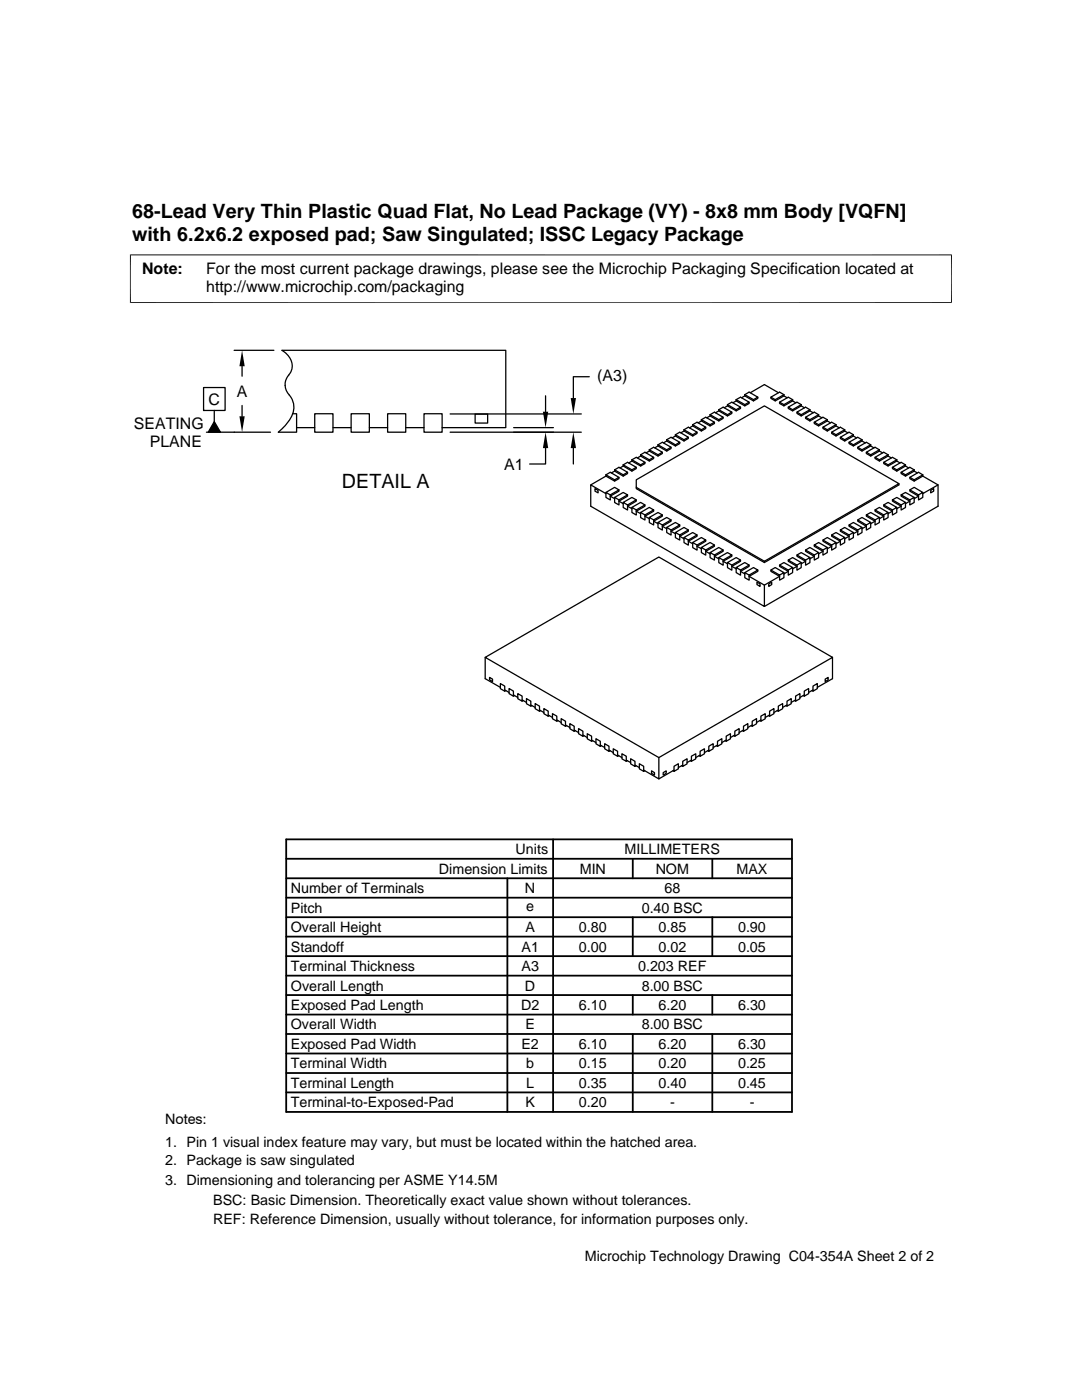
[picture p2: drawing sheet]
<svg xmlns="http://www.w3.org/2000/svg" width="216mm" height="279mm" viewBox="0 0 216 279" stroke-linecap="round" stroke-linejoin="round" font-family="sans-serif">
<g fill="none" stroke="#000" stroke-width=".25">
<path d="M40.6 77.3h4.3v4.6h-4.3zM46.7 69.9h8M48.3 73.1v2M108.9 79v3.2M117.6 75.2h-3.2v4.2M146.9 79.8l.9-.5 1.7 1-.9 .5zM146.9 79.8v.2l1.7 1 .9-.5v-.2M148.6 79l-.6 .4M148.6 78.8l.9-.5 1.7 1-.9 .5zM148.6 78.8v.2l1.7 1 .9-.5v-.2M149.7 78.4l2.8-1.6 2.8 1.6M150.3 79.8v.2"/>
<path d="M153.8 79.3l1.8-1 .8 .5-1.7 1zM154.7 79.8v.2M156.4 79l.7 .4M156.4 78.8v.2l-1.7 1-.9-.5v-.2M158.2 79.8v.2l-1.8 1-.8-.5v-.2M40.6 81.9h.1M41.2 86.3h12.8M42.8 81.9v2.2M42.8 84.1l1.2 2.2h-2.4zM48.3 80.9v2.2M58.4 82.6h.8v3.7h-3.7l1.4-1.3a5 5 0 0 0 1.5-5l-.4-.8a3.2 3.2 0 0 1-.1-4.7 3.3 3.3 0 0 0-1.6-4.6h44.6v15.4h-12.7M59.2 85.3h3.6"/>
<path d="M62.8 82.6h3.6v3.7h-3.6zM66.4 85.3h3.7M70.1 82.6h3.6v3.7h-3.6zM73.7 85.3h3.6M77.3 82.6h3.7v3.7h-3.7zM81 85.3h3.6M84.6 82.6h3.6v3.7h-3.6zM89.8 82.6h26.2M89.8 86.3h26.2M94.8 82.6h2.5v1.8h-2.5zM102.5 85.3h7.9M108.9 89.4v3.2h-3.2"/>
<path d="M114.4 89.4v3.2M118.7 97.5l.6 .4v.5l-.6-.4zM120.9 98.5l-3-1.7v4.2l34.6 20v-4.2M120.9 98.3v1l.9 .5v-1M120.9 98.3l1.7-1 .9 .5-1.7 1zM120.9 98.5h.1M120.9 95l-3 1.8M120.9 94.8l.9-.5 1.7 1-.9 .5zM120.9 94.8v.2l1.7 1 .9-.5v-.2M122.6 99.3v1l.9 .5v-1M122.6 99.3l1.8-1 .8 .5-1.7 1zM122.6 94l-.6 .4"/>
<path d="M122.6 93.8l.9-.5 1.7 1-.8 .5zM122.6 95.8v.2M122.6 93.8v.2l1.8 1 .8-.5v-.2M123.5 97.8v.2l-1.7 1 .9 .5M124.4 93l-.7 .4M124.4 94.8v.2M124.4 92.8l.8-.5 1.8 1-.9 .5zM124.4 92.8v.2l1.7 1 .9-.5v-.2M125.2 98.8v.2l-1.7 1 .9 .5M126.1 92l-.6 .4M126.1 93.8v.2M126.1 91.8l.9-.5 1.7 1-.9 .5z"/>
<path d="M126.1 91.8v.2l1.7 1 .9-.5v-.2M127 99.8v.2l-1.8 1 .9 .5M127 95.8l25.5-14.8 26.9 15.5-26.9 15.5-25.5-14.7zM127.8 91l-.6 .4M127.8 92.8v.2M127.8 90.8l.9-.5 1.7 1-.8 .5zM127.8 90.8v.2l1.8 1 .8-.5v-.2M129.6 90l-.7 .4M129.6 91.8v.2M129.6 89.8l.8-.5 1.8 1-.9 .5zM129.6 89.8v.2l1.7 1 .9-.5v-.2M131.3 89l-.7 .4"/>
<path d="M131.3 90.8v.2M131.3 88.8l.9-.5 1.7 1-.9 .5zM131.3 88.8v.2l1.7 1 .9-.5v-.2M133 88l-.6 .4M133 89.8v.2M133 87.8l.9-.5 1.7 1-.8 .5zM133 87.8v.2l1.8 1 .8-.5v-.2M134.8 87l-.7 .4M134.8 88.8v.2M134.8 86.8l.8-.5 1.8 1-.9 .5zM134.8 86.8v.2l1.7 1 .9-.5v-.2M136.5 86l-.7 .4"/>
<path d="M136.5 87.8v.2M136.5 85.8l.9-.5 1.7 1-.9 .5zM136.5 85.8v.2l1.7 1 .9-.5v-.2M138.2 85l-.6 .4M138.2 86.8v.2M138.2 84.8l.9-.5 1.7 1-.8 .5zM138.2 84.8v.2l1.8 1 .8-.5v-.2M140 84l-.7 .4M140 85.8v.2M140 83.8l.8-.5 1.8 1-.9 .5zM140 83.8v.2l1.7 1 .9-.5v-.2M141.7 83l-.7 .4"/>
<path d="M141.7 84.8v.2M141.7 82.8l.9-.5 1.7 1-.9 .5zM141.7 82.8v.2l1.7 1 .9-.5v-.2M143.4 82l-.6 .4M143.4 83.8v.2M143.4 81.8l.9-.5 1.7 1-.8 .5zM143.4 81.8v.2l1.8 1 .8-.5v-.2M145.2 81l-.7 .4M145.2 82.8v.2M145.2 80.8l.8-.5 1.8 1-.9 .5zM145.2 80.8v.2l1.7 1 .9-.5v-.2M146.9 80l-.7 .4"/>
<path d="M146.9 81.8v.2M148.6 80.8v.2M155.6 80.3l1.7-1 .9 .5-1.8 1zM156.4 80.8v.2M157.3 81.3l1.7-1 .9 .5-1.7 1zM158.2 80l.6 .4M158.2 81.8v.2M159 82.3l1.7-1 .9 .5-1.7 1zM159.9 82.8v.2M159.9 81l.6 .4M159.9 80.8v.2l-1.7 1-.9-.5v-.2M160.7 83.3l1.8-1 .8 .5-1.7 1z"/>
<path d="M161.6 81.8v.2l-1.7 1-.9-.5v-.2M161.6 83.8v.2M161.6 82l.7 .4M162.5 84.3l1.7-1 .9 .5-1.8 1zM163.3 82.8v.2l-1.7 1-.9-.5v-.2M163.3 84.8v.2M163.3 83l.7 .4M164.2 85.3l1.7-1 .9 .5-1.7 1zM165.1 83.8v.2l-1.8 1-.8-.5v-.2M165.1 85.8v.2M165.1 84l.6 .4M165.9 86.3l1.8-1 .8 .5-1.7 1z"/>
<path d="M166.8 84.8v.2l-1.7 1-.9-.5v-.2M166.8 86.8v.2M166.8 85l.7 .4M167.7 87.3l1.7-1 .9 .5-1.8 1zM168.5 85.8v.2l-1.7 1-.9-.5v-.2M168.5 87.8v.2M168.6 86l.6 .4M169.4 88.3l1.8-1 .8 .5-1.7 1zM170.3 86.8v.2l-1.8 1-.8-.5v-.2M170.3 88.8v.2M170.3 87l.6 .4M171.2 89.3l1.7-1 .8 .5-1.7 1z"/>
<path d="M172 87.8v.2l-1.7 1-.9-.5v-.2M172 89.8v.2M172 88l.7 .4M172.9 90.3l1.7-1 .9 .5-1.8 1zM173.7 88.8v.2l-1.7 1-.8-.5v-.2M173.7 90.8v.2M173.7 89l.7 .4M174.6 91.3l1.7-1 .9 .5-1.7 1zM175.5 89.8v.2l-1.8 1-.8-.5v-.2M175.5 91.8v.2M175.5 90l.6 .4M176.3 92.3l1.8-1 .8 .5-1.7 1z"/>
<path d="M177.2 90.8v.2l-1.7 1-.9-.5v-.2M177.2 92.8v.2M177.2 91l.7 .4M178.1 93.3l1.7-1 .9 .5-1.8 1zM178.1 99.8v.2l1.7 1-.8 .5M178.1 99.8l.8-.5 1.8 1-.9 .5zM178.9 91.8v.2l-1.7 1-.9-.5v-.2M178.9 93.8v.2M178.9 92l.7 .4M179.4 96.5v.3l-26.9 15.5-25.5-14.8v-.2M179.8 94.3l1.7-1 .9 .5-1.7 1zM179.8 98.8v.2l1.7 1-.8 .5"/>
<path d="M179.8 98.8l.9-.5 1.7 1-.9 .5zM180.7 92.8v.2l-1.8 1-.8-.5v-.2M180.7 94.8v.2M180.7 93l.6 .4M181.5 95.3l1.8-1 .8 .5-1.7 1zM181.5 97.8v.2l1.8 1-.9 .5M181.5 97.8l.9-.5 1.7 1-.8 .5zM182.4 93.8v.2l-1.7 1-.9-.5v-.2M182.4 95.8v.2M182.4 94l.6 .4M182.4 99.3v1l-.9 .5v-1M182.4 99.5h.1"/>
<path d="M184.1 94.8v.2l-1.7 1-.9-.5v-.2M184.1 95l3.1 1.8v4.2l-34.7 20M184.1 98.3v1l-.8 .5v-1M185.7 97.9l.6-.4v.5l-.6 .4zM187.2 96.8l-3 1.7M124.4 100.3v1l.8 .5v-1M124.4 100.3l1.7-1 .9 .5-1.8 1zM124.4 100.5h.1M126.1 101.3v1l.9 .5v-1M126.1 101.3l1.7-1 .9 .5-1.7 1zM126.1 101.5h.1M127.8 102.3v1l.9 .5v-1"/>
<path d="M127.8 102.3l1.8-1 .8 .5-1.7 1zM128.7 100.8v.2l-1.7 1 .8 .5M129.6 103.3v1l.8 .5v-1M129.6 103.3l1.7-1 .9 .5-1.8 1zM130.4 101.8v.2l-1.7 1 .9 .5M131.3 104.3v1l.9 .5v-1M131.3 104.3l1.7-1 .9 .5-1.7 1zM131.3 104.5h.1M132.2 102.8v.2l-1.8 1 .9 .5M133 105.3v1l.9 .5v-1M133 105.3l1.8-1 .8 .5-1.7 1zM133 105.5h.1"/>
<path d="M133.9 103.8v.2l-1.7 1 .8 .5M134.8 106.3v1l.8 .5v-1M134.8 106.3l1.7-1 .9 .5-1.8 1zM134.8 106.5h.1M135.6 104.8v.2l-1.7 1 .9 .5M136.5 107.3v1l.9 .5v-1M136.5 107.3l1.7-1 .9 .5-1.7 1zM136.5 107.5h.1M137.4 105.8v.2l-1.8 1 .9 .5M138.2 108.3v1l.9 .5v-1M138.2 108.3l1.8-1 .8 .5-1.7 1zM138.2 108.5h.1"/>
<path d="M139.1 106.8v.2l-1.7 1 .8 .5M140 109.3v1l.8 .5v-1M140 109.3l1.7-1 .9 .5-1.8 1zM140 109.5h.1M140.8 107.8v.2l-1.7 1 .9 .5M141.7 110.3v1l.9 .5v-1M141.7 110.3l1.7-1 .9 .5-1.7 1zM142.6 108.8v.2l-1.8 1 .9 .5M143.4 111.3v1l.9 .5v-1M143.4 111.3l1.8-1 .8 .5-1.7 1zM144.3 109.8v.2l-1.7 1 .8 .5M145.2 112.3v1l.8 .5v-1"/>
<path d="M145.2 112.3l1.7-1 .9 .5-1.8 1zM145.2 112.5h.1M146 110.8v.2l-1.7 1 .9 .5M146.9 113.3v1l.9 .5v-1M146.9 113.3l1.7-1 .9 .5-1.7 1zM146.9 113.5h.1M147.8 111.8v.2l-1.8 1 .9 .5M148.6 114.3v1l.9 .5v-1M148.6 114.3l1.7-1 .9 .5-1.7 1zM149.5 112.8v.2l-1.7 1 .8 .5M151 116.2l.7 .3v.5l-.7-.3zM151.2 113.8v.2l-1.7 1 3 1.8"/>
<path d="M152.5 112v.3M153.4 116.5l.6-.3v.5l-.6 .3zM153.8 113.8v.2l1.8 1-3.1 1.8M153.8 113.8l.9-.5 1.7 1-.8 .5zM155.6 112.8v.2l1.7 1-.9 .5M155.6 112.8l.8-.5 1.8 1-.9 .5zM156.4 114.5h.1M156.4 114.3v1l-.8 .5v-1M157.3 111.8v.2l1.7 1-.8 .5M157.3 111.8l.9-.5 1.7 1-.9 .5zM158.2 113.3v1l-.9 .5v-1M159 110.8v.2l1.7 1-.8 .5"/>
<path d="M159 110.8l.9-.5 1.7 1-.9 .5zM159.9 112.5h.1M159.9 112.3v1l-.9 .5v-1M160.7 109.8v.2l1.8 1-.9 .5M160.7 109.8l.9-.5 1.7 1-.8 .5zM161.6 111.5h.1M161.6 111.3v1l-.9 .5v-1M162.5 108.8v.2l1.7 1-.8 .5M162.5 108.8l.8-.5 1.8 1-.9 .5zM163.3 110.3v1l-.8 .5v-1M164.2 107.8v.2l1.7 1-.8 .5M164.2 107.8l.9-.5 1.7 1-.9 .5z"/>
<path d="M165.1 109.3v1l-.9 .5v-1M165.9 106.8v.2l1.8 1-.9 .5M165.9 106.8l.9-.5 1.8 1-.9 .5zM166.8 108.5h.1M166.8 108.3v1l-.9 .5v-1M167.7 105.8v.2l1.7 1-.8 .5M167.7 105.8l.9-.5 1.7 1-.9 .5zM168.6 107.5h.1M168.6 107.3v1l-.9 .5v-1M169.4 104.8v.2l1.8 1-.9 .5M169.4 104.8l.9-.5 1.7 1-.8 .5zM170.3 106.5h.1"/>
<path d="M170.3 106.3v1l-.9 .5v-1M171.2 103.8v.2l1.7 1-.9 .5M171.2 103.8l.8-.5 1.7 1-.8 .5zM172 105.5h.1M172 105.3v1l-.8 .5v-1M172.9 102.8v.2l1.7 1-.9 .5M172.9 102.8l.8-.5 1.8 1-.9 .5zM173.7 104.5h.1M173.7 104.3v1l-.8 .5v-1M174.6 101.8v.2l1.7 1-.8 .5M174.6 101.8l.9-.5 1.7 1-.9 .5zM175.5 103.5h.1"/>
<path d="M175.5 103.3v1l-.9 .5v-1M176.3 100.8v.2l1.8 1-.9 .5M176.3 100.8l.9-.5 1.7 1-.8 .5zM177.2 102.3v1l-.9 .5v-1M178.9 101.3v1l-.8 .5v-1M180.7 100.5h.1M180.7 100.3v1l-.9 .5v-1M96.8 131.2v4.2l3 1.8M97.7 135.2l.6 .3v.5l-.6-.3zM99.8 136.4l.9 .5v1l-.9-.5zM100.7 137.7l.9 .5M100.9 137.8l-.2 .1"/>
<path d="M101.6 137.4l.8 .5v1l-.8-.5zM102.4 138.7l.9 .5M102.7 138.8l-.3 .1M103.3 138.4l.9 .5v1l-.9-.5zM104.2 139.7l.9 .5M104.4 139.8l-.2 .1M105 139.4l.9 .5v1l-.9-.5zM157 139.9l.9-.5v1l-.9 .5zM158.5 139.8l.2 .1M158.7 139.7l-.8 .5M158.7 138.9l.9-.5v1l-.9 .5zM160.3 138.8l.2 .1"/>
<path d="M160.5 138.7l-.9 .5M160.5 137.9l.9-.5v1l-.9 .5zM162 137.8l.2 .1M162.2 137.7l-.8 .5M162.2 136.9l.9-.5v1l-.9 .5zM164.7 135.5l.5-.3v.5l-.5 .3zM166.1 131.2l-34.6-20-34.7 20 34.7 20 34.6-20v4.2l-3 1.8M105.9 140.7l.9 .5M106.1 140.8l-.2 .1M106.8 140.4l.9 .5v1l-.9-.5zM107.7 141.7l.8 .5M107.9 141.8l-.2 .1"/>
<path d="M108.5 141.4l.9 .5v1l-.9-.5zM109.4 142.7l.8 .5M109.6 142.8l-.2 .1M110.2 142.4l.9 .5v1l-.9-.5zM111.1 143.7l.9 .5M111.3 143.8l-.2 .1M112 143.4l.8 .5v1l-.8-.5zM112.8 144.7l.9 .5M113.1 144.8l-.3 .1M113.7 144.4l.9 .5v1l-.9-.5zM114.6 145.7l.8 .5M114.8 145.8l-.2 .1"/>
<path d="M115.4 145.4l.9 .5v1l-.9-.5zM116.3 146.7l.9 .5M116.5 146.8l-.2 .1M117.2 146.4l.8 .5v1l-.8-.5zM118 147.7l.9 .5M118.3 147.8l-.3 .1M118.9 147.4l.9 .5v1l-.9-.5zM119.8 148.7l.8 .5M120 148.8l-.2 .1M120.6 148.4l.9 .5v1l-.9-.5zM121.5 149.7l.9 .5M121.7 149.8l-.2 .1"/>
<path d="M122.4 149.4l.8 .5v1l-.8-.5zM123.2 150.7l.9 .5M123.5 150.8l-.3 .1M124.1 150.4l.9 .5v1l-.9-.5zM125 151.7l.8 .5M125.2 151.8l-.2 .1M125.8 151.4l.9 .5v1.1l-.9-.6zM126.7 152.7l.9 .5M126.9 152.8l-.2 .2M127.6 152.4l.8 .5v1l-.8-.5zM128.7 153.8l-.3 .1M130 153.8l.6 .4v.5l-.6-.4z"/>
<path d="M131.5 151.2v4.2l-3.1-1.7M132.3 154.2l.6-.4v.5l-.6 .4zM134.3 153.8l.2 .1M134.5 153.7l-3 1.7M134.5 152.9l.9-.5v1l-.9 .5zM136 152.8l.2 .2M136.2 152.7l-.8 .5M136.2 151.9l.9-.5v1l-.9 .6zM137.8 151.8l.2 .1M138 151.7l-.9 .5M138 150.9l.8-.5v1l-.8 .5zM139.5 150.8l.2 .1"/>
<path d="M139.7 150.7l-.9 .5M139.7 149.9l.9-.5v1l-.9 .5zM141.2 149.8l.2 .1M141.4 149.7l-.8 .5M141.4 148.9l.9-.5v1l-.9 .5zM142.9 148.8l.3 .1M143.2 148.7l-.9 .5M143.2 147.9l.8-.5v1l-.8 .5zM144.7 147.8l.2 .1M144.9 147.7l-.9 .5M144.9 146.9l.9-.5v1l-.9 .5zM146.4 146.8l.2 .1"/>
<path d="M146.6 146.7l-.8 .5M146.6 145.9l.9-.5v1l-.9 .5zM148.1 145.8l.3 .1M148.4 145.7l-.9 .5M148.4 144.9l.8-.5v1l-.8 .5zM149.9 144.8l.2 .1M150.1 144.7l-.9 .5M150.1 143.9l.9-.5v1l-.9 .5zM151.6 143.8l.2 .1M151.8 143.7l-.8 .5M151.8 142.9l.9-.5v1l-.9 .5zM153.4 142.8l.2 .1"/>
<path d="M153.6 142.7l-.9 .5M153.6 141.9l.8-.5v1l-.8 .5zM155.1 141.8l.2 .1M155.3 141.7l-.9 .5M155.3 140.9l.9-.5v1l-.9 .5zM156.8 140.8l.2 .1M157 140.7l-.8 .5"/>
</g>
<g fill="none" stroke="#000" stroke-width=".36">
<path d="M57.1 179.2h100.9M57.1 175.3h100.9M57.1 171.4h100.9M57.1 167.5h100.9v54.4h-100.9zM101.2 175.3v46.6M110.4 167.5v54.4M126.3 171.4v3.9M142.1 171.4v3.9M57.1 186.9h100.9M57.1 183h100.9M57.1 198.6h100.9M57.1 194.7h100.9"/>
<path d="M57.1 190.8h100.9M126.3 183v7.8M126.3 198.6v3.9M142.1 183v7.8M142.1 198.6v3.9M57.1 214.1h100.9M57.1 206.4h100.9M57.1 202.5h100.9M57.1 210.2h100.9M57.1 218h100.9M126.3 206.4v15.5M142.1 206.4v15.5"/>
</g>
<path d="M26 50.8v9.7M189.9 50.8v9.7M189.9 50.9h-164M25.9 60.4h164" fill="none" stroke="#000" stroke-width=".2"/>
<path d="M48.3 69.9l.5 3.2h-1zM113.9 79.4h1l-.5 3.2zM42.8 84.1l1.2 2.2h-2.4zM47.8 83.1h1l-.5 3.2zM108.3 82.2h1.1l-.5 3.1zM108.9 86.3l.5 3.1h-1.1zM114.4 86.3l.5 3.1h-1z" fill="#000"/>
<g font-size="3.9">
<text x="26.4" y="43.5">68-Lead Very Thin Plastic Quad Flat, No Lead Package (VY) - 8x8 mm Body [VQFN]</text>
<text x="26.4" y="48">with 6.2x6.2 exposed pad; Saw Singulated; ISSC Legacy Package</text>
<text x="68.2" y="97.5">DETAIL A</text>
</g>
<g font-size="3.2">
<text x="28.4" y="54.6">Note:</text>
<text x="41.1" y="54.6">For the most current package drawings, please see the Microchip Packaging Specification located at</text>
<text x="41.1" y="58.3">http://www.microchip.com/packaging</text>
<text x="119.2" y="76">(A3)</text>
<text x="41.6" y="80.8">C</text>
<text x="47.2" y="79.1">A</text>
<text x="26.7" y="85.6">SEATING</text>
<text x="29.9" y="89.2">PLANE</text>
<text x="100.6" y="93.7">A1</text>
</g>
<g font-size="2.9">
<text x="102.9" y="170.5">Units</text>
<text x="124.6" y="170.5">MILLIMETERS</text>
<text x="58" y="178.2">Number of Terminals</text>
<text x="87.6" y="174.4">Dimension Limits</text>
<text x="104.8" y="178.2">N</text>
<text x="115.7" y="174.4">MIN</text>
<text x="130.8" y="174.4">NOM</text>
<text x="132.6" y="178.2">68</text>
<text x="147" y="174.4">MAX</text>
<text x="58" y="182.1">Pitch</text>
<text x="105" y="181.8">e</text>
<text x="128" y="182.1">0.40 BSC</text>
<text x="58" y="186">Overall Height</text>
<text x="58" y="189.9">Standoff</text>
<text x="104.1" y="189.9">A1</text>
<text x="104.8" y="186">A</text>
<text x="115.5" y="186">0.80</text>
<text x="115.5" y="189.9">0.00</text>
<text x="131.4" y="186">0.85</text>
<text x="131.4" y="189.9">0.02</text>
<text x="147.3" y="186">0.90</text>
<text x="147.3" y="189.9">0.05</text>
<text x="58" y="193.8">Terminal Thickness</text>
<text x="58" y="197.7">Overall Length</text>
<text x="104.1" y="193.8">A3</text>
<text x="104.8" y="197.7">D</text>
<text x="127.3" y="193.8">0.203 REF</text>
<text x="128" y="197.7">8.00 BSC</text>
<text x="58" y="201.6">Exposed Pad Length</text>
<text x="104" y="201.6">D2</text>
<text x="115.5" y="201.6">6.10</text>
<text x="131.4" y="201.6">6.20</text>
<text x="147.3" y="201.6">6.30</text>
<text x="58" y="205.4">Overall Width</text>
<text x="58" y="209.3">Exposed Pad Width</text>
<text x="104" y="209.3">E2</text>
<text x="104.8" y="205.4">E</text>
<text x="115.5" y="209.3">6.10</text>
<text x="128" y="205.4">8.00 BSC</text>
<text x="131.4" y="209.3">6.20</text>
<text x="147.3" y="209.3">6.30</text>
<text x="58" y="213.2">Terminal Width</text>
<text x="105" y="213.2">b</text>
<text x="115.5" y="213.2">0.15</text>
<text x="131.4" y="213.2">0.20</text>
<text x="147.3" y="213.2">0.25</text>
<text x="58" y="217.1">Terminal Length</text>
<text x="58" y="221">Terminal-to-Exposed-Pad</text>
<text x="104.8" y="221">K</text>
<text x="105" y="217.1">L</text>
<text x="115.5" y="221">0.20</text>
<text x="115.5" y="217.1">0.35</text>
<text x="131.4" y="217.1">0.40</text>
<text x="133.7" y="221">-</text>
<text x="147.3" y="217.1">0.45</text>
<text x="149.6" y="221">-</text>
<text x="32.9" y="224.3">Notes:</text>
<text x="32.9" y="228.9">1. Pin 1 visual index feature may vary, but must be located within the hatched area.</text>
<text x="32.9" y="232.6">2. Package is saw singulated</text>
<text x="32.9" y="236.5">3. Dimensioning and tolerancing per ASME Y14.5M</text>
<text x="42.5" y="244.3">REF: Reference Dimension, usually without tolerance, for information purposes only.</text>
<text x="42.5" y="240.6">BSC: Basic Dimension. Theoretically exact value shown without tolerances.</text>
<text x="116.7" y="251.7">Microchip Technology Drawing C04-354A Sheet 2 of 2</text>
</g>
</svg>
